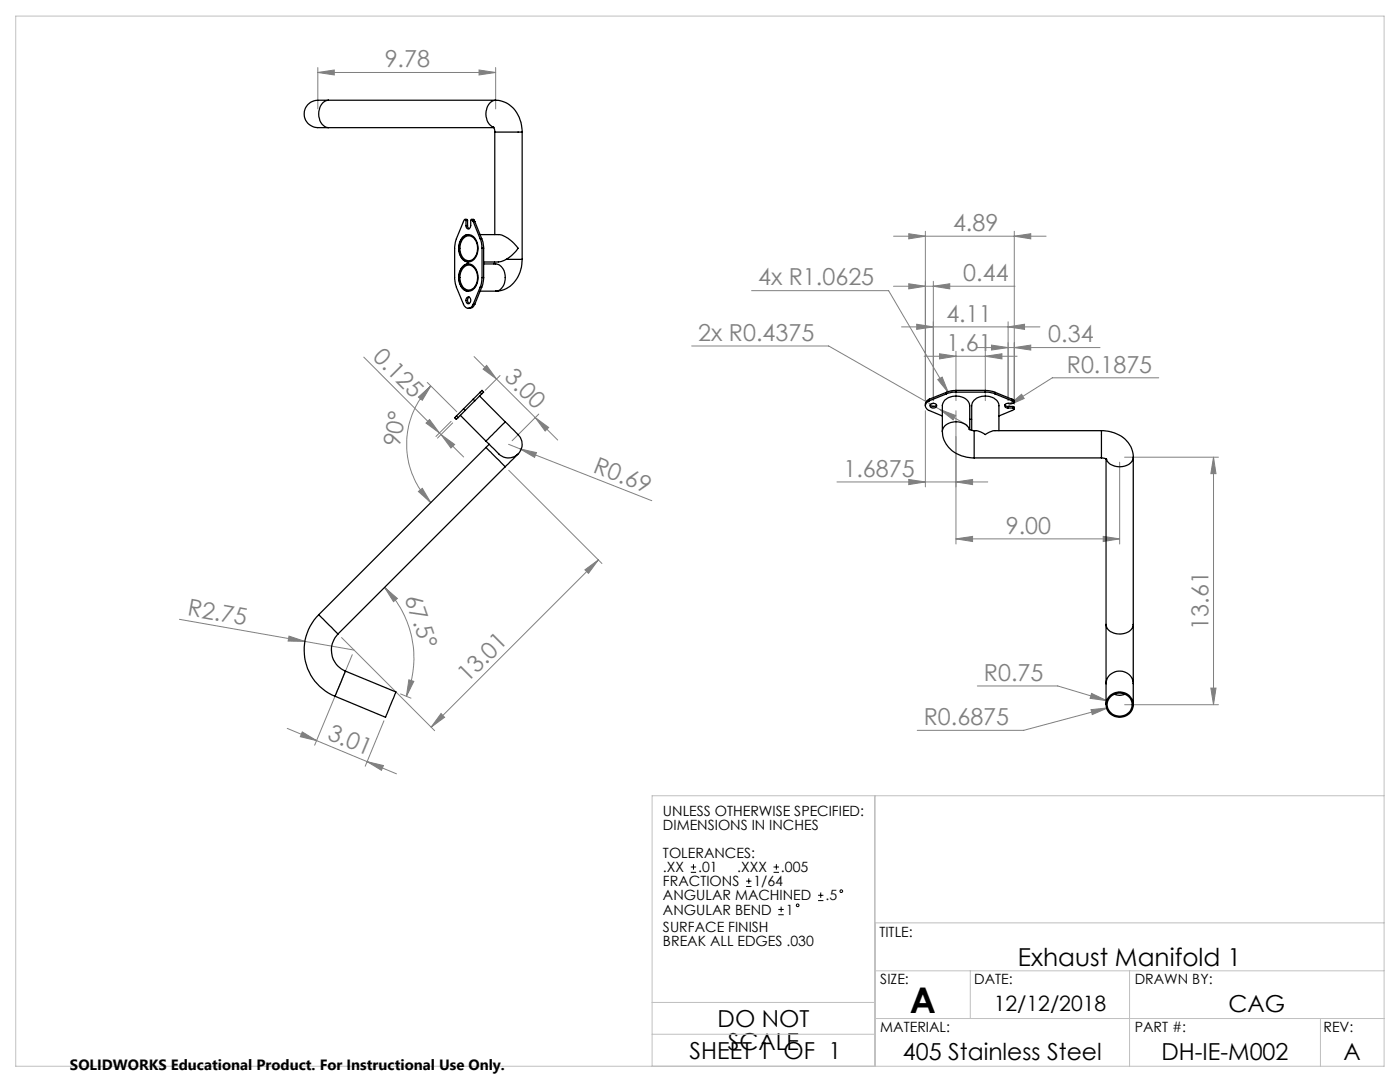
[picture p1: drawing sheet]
<svg xmlns="http://www.w3.org/2000/svg" width="279mm" height="216mm" viewBox="0 0 279 216" stroke-linecap="round" stroke-linejoin="round" font-family="sans-serif">
<g fill="none" stroke="#000" stroke-width=".2">
<path d="M137.9 174.1h1M137.9 173h1M138.4 172.4v1.1M148.9 176.9h1.1M148.9 175.8h1.1M149.4 175.3v1.1M154.4 174.1h1.1M154.4 173h1.1M154.9 172.4v1.1M163.3 179.7h1M163.3 178.6h1M163.8 178.1v1.1"/>
<path d="M155.3 182.5h1.1M155.3 181.5h1.1M155.9 180.9v1.1"/>
<circle cx="167.9" cy="177.8" r=".27"/>
<circle cx="159.2" cy="180.6" r=".27"/>
</g>
<g fill="none" stroke="#808080" stroke-width=".2">
<path d="M63.4 14.5l3.3-.5v1zM63.4 13.5v8.2M63.4 14.5h35.5M95.6 14l3.3 .5-3.3 .5zM98.9 13.5v8.2M150 58h27.3l12 20.4M178.3 47.1h30.5M178.3 57.1h24.3M181.4 46.6l3.3 .5-3.3 .6zM181.4 56.6l3.3 .5-3.3 .5zM184.7 46.1v33.8M186.3 57.1l3.2-.5v1z"/>
<path d="M186.3 56.1v23.8M202.4 47.1l3.3-.5v1.1zM202.4 46.1v34.5M72.6 71.3l15.1 15.1M83.5 79.2l2.5-2.2-1.7 2.9zM85.3 76.3l5.9 5.9M86 77a16.5 16.5 0 0 0 0 23.3M94.6 71.2l16.7 16.6M97.1 72.9l2 2.7-2.7-1.9zM99.8 74.9l-3 3M138 69h27.4l27.7 15.9M179.9 65.2h27.6"/>
<path d="M183 64.7l3.3 .5-3.3 .5zM184.4 71.1h18.6M187.1 75.7l.9-.5 1.3 3.2zM187.5 70.6l3.3 .5-3.3 .5zM190.1 78l-.4 .1M190.8 70.1v9.8M194.8 69.4h24.7M196.6 71.1l3.4-.5v1zM196.6 70.1v9.8M197.9 68.9l3.3 .5-3.3 .4zM201.2 65.2l3.3-.5v1zM201.2 64.2v15.7"/>
<path d="M202.4 69.4l3.3-.5v.9zM231.2 75.4h-21.2l-8.7 5.5M83.5 98.1l.8-.7 1.7 2.9zM85 84.4l.7-.7 2 2.7zM87.7 86.4l.3 .3M88 86.7l4.5 4.5M88 86.7l2.7 2-.7 .7zM90 84.1l-3 3M90.3 84.4l-3 3M101.5 88.7l2.3 .9M101.5 93.8l18.6 18.6M103.8 89.6l3.3 .7-.4 1z"/>
<path d="M103.8 89.6l26.3 10.3M106.8 83.3l2.7 2-.7 .7zM107.5 82.6l-5.3 5.3M167 96.2h30.1M181.4 95.7l3.3 .5-3.3 .5zM184.7 82v15.2M187.6 81.7l3.1 1.2-.5 .9zM190.8 96.2l3.3-.5v1zM190.8 82v26.5M201.3 80.9l2.6-2.2 .5 .8zM223.4 92.2v16.3M224.4 91.2h18.8"/>
<path d="M242.2 91.2l.5 3.3h-1zM242.2 91.2v49.4M76.8 117.2l2.5 2.2-.8 .7zM76.8 117.2a19.9 19.9 0 0 1 4.3 21.8M116.7 113.7l2.7-2-2 2.7zM119.4 111.7l-33.4 33.4M190.8 107.5l3.3-.5v1.1zM190.8 107.5h32.6M220.2 107l3.2 .5-3.2 .6zM35.8 123.6l25.1 4.4M57.7 126.9l3.2 1.1-3.4-.1zM60.9 128l9.8 1.7"/>
<path d="M68.2 127.2l18.5 18.6M70.3 130.6l-7.5 18.1M79.9 138.5l2.1 .8M81.6 135.6l1 .4-1.5 3zM195.1 136.9h16l9.8 2.9M217.8 138.4l3.1 1.4-3.3-.5zM241.7 137.3h1l-.5 3.3zM57.3 145.3l5.9 2.5M60.3 146l2.9 1.8-3.3-.8zM63.2 147.8l10.1 4.2M73.3 152l5.8 2.4M73.3 152l3.2 .8-.4 .9z"/>
<path d="M76.6 143.8l-3.7 9.1M88 142.4l.7 .7-2.7 2zM217.7 141.6l3.4-.3-3.1 1.3zM221.1 141.3l-16.8 4.4h-21.2M224.4 140.6h18.8"/>
</g>
<path d="M3.1 3.2h273.1v209.6h-273.1zM174.6 158.8v54M276.2 158.8h-146.1v54M174.6 193.7h101.6M174.6 184.2h101.6M193.6 193.7v9.5M225.4 193.7v19.1M130.1 200h44.5M130.1 206.4h44.5M174.6 203.2h101.6M263.5 203.2v9.6" fill="none" stroke="#c0c0c0" stroke-width=".2"/>
<g fill="#808080">
<path d="M57.7 126.9l3.2 1.1-3.4-.1z"/>
<path d="M103.8 89.6l3.3 .7-.4 1z"/>
<path d="M81.6 135.6l1 .4-1.5 3zM76.8 117.2l2.5 2.2-.8 .7z"/>
<path d="M106.8 83.3l2.7 2-.7 .7zM97.1 72.9l2 2.7-2.7-1.9z"/>
<path d="M186.3 57.1l3.2-.5v1zM181.4 56.6l3.3 .5-3.3 .5z"/>
<path d="M190.8 96.2l3.3-.5v1zM181.4 95.7l3.3 .5-3.3 .5z"/>
<path d="M217.8 138.4l-.2 .9 3.3 .5zM217.7 141.6l.3 1 3.1-1.3zM201.3 80.9l3.1-1.4-.5-.8zM197.9 68.9l3.3 .5-3.3 .4zM202.4 69.4l3.3-.5v.9zM187.6 81.7l2.6 2.1 .5-.9zM187.1 75.7l2.2 2.7-1.3-3.2zM181.4 46.6l3.3 .5-3.3 .6zM202.4 47.1l3.3-.5v1.1zM190.8 107.5l3.3-.5v1.1zM220.2 107l3.2 .5-3.2 .6z"/>
<path d="M183 64.7l3.3 .5-3.3 .5zM201.2 65.2l3.3-.5v1z"/>
<path d="M187.5 70.6l3.3 .5-3.3 .5zM196.6 71.1l3.4-.5v1z"/>
<path d="M88 142.4l.7 .7-2.7 2zM116.7 113.7l2.7-2-2 2.7z"/>
<path d="M83.5 79.2l2.5-2.2-1.7 2.9zM83.5 98.1l.8-.7 1.7 2.9z"/>
<path d="M241.7 137.3h1l-.5 3.3zM242.2 91.2l.5 3.3h-1z"/>
<path d="M85 84.4l.7-.7 2 2.7zM88 86.7l2.7 2-.7 .7z"/>
<path d="M60.3 146l2.9 1.8-3.3-.8zM73.3 152l3.2 .8-.4 .9z"/>
<path d="M63.4 14.5l3.3-.5v1zM95.6 14l3.3 .5-3.3 .5z"/>
</g>
<g fill="none" stroke="#000" stroke-width=".25">
<path d="M65.5 20h-1.1a2.9 2.9 0 0 0-3.5 3.6 3.1 3.1 0 0 0 3.5 1.9h1.1M65.5 20a2.55 2.55 0 0 0-1.9 2.9 2.47 2.47 0 0 0 1.9 2.6M65.5 20h33.4M65.5 25.5h33.1M98.5 25.3l.2 .4v.7M98.7 26.4h5.5M98.7 26.4v20.4M98.9 20a5.6 5.6 0 0 1 5.2 5.5l.1 .9M98.9 20a2.55 2.55 0 0 0-1.9 2.9 2.67 2.67 0 0 0 1.5 2.5M104.2 26.4v25.4M92.4 53.2a1.62 1.62 0 0 1 2.7 .8 3 3 0 0 1-1.3 4.1 2.15 2.15 0 0 1-2.3-2.3 3.2 3.2 0 0 1 .9-2.6zM92.4 47.3a1.65 1.65 0 0 1 2.7 .8 3 3 0 0 1-1.3 4.1 1.94 1.94 0 0 1-2.2-1.9 3.5 3.5 0 0 1 .8-3z"/>
<path d="M92.4 47.7a1.48 1.48 0 0 1 1.5-.6 1.48 1.48 0 0 1 1.1 1.1 2.93 2.93 0 0 1-.9 3.7 1.88 1.88 0 0 1-2.3-2l.1-1.4zM92.6 53.3a1.46 1.46 0 0 1 2.4 .7 2.93 2.93 0 0 1-.9 3.8 1.76 1.76 0 0 1-2.2-1.7 3 3 0 0 1 .7-2.8zM92.8 43.8h.4l.1 .2M93 44l-.3-.2-.2 .4-1.4 3.4-.4 1.7v6.3l.2 1 1.6 4.1a.99 .99 0 0 0 1 .8 .99 .99 0 0 0 .9-.8M93 44v1M93 45h.3M93 44h.3M93.1 59.4a.54 .54 0 0 1 .8 .1 .54 .54 0 0 1 0 .7 .48 .48 0 0 1-.6 .4 .48 .48 0 0 1-.3-.7zM93.3 45l.3 .6M93.3 44v1M93.5 46.8a2.42 2.42 0 0 0-1.9 2.7 2.43 2.43 0 0 0 1.9 2.8M93.5 52.7a2.42 2.42 0 0 0-1.9 2.7 2.36 2.36 0 0 0 1.9 2.7"/>
<path d="M93.6 59.3a.82 .82 0 0 0 0 1.3M94.1 43.8h.4M94.2 43.8l-.3 .1v1.1a.51 .51 0 0 1-.4 .7 .51 .51 0 0 1-.5-.7M94.2 43.8l.2 .4M94.2 43.8h.3M94.4 44.2l1.4 3.4M94.4 44.2h.4M94.5 43.8l.3 .4M94.8 44.2l1.3 3.4M95.8 47.6l.3 .7 .1 1.2M95.8 46.8h3.8a6.2 6.2 0 0 1 3.8 2.7 7.6 7.6 0 0 1-2.4 2.3M95.8 58.1h3.1"/>
<path d="M95.8 57.3l-1.4 3.4M95.8 47.6h.3M95.8 57.3h.3M96.1 47.6l.3 .7 .1 1.2M96.1 57.3l-1.3 3.4M96.2 55.4l-.1 1.2-.3 .7M96.2 49.5v5.9M96.2 49.5h.3M96.2 55.4h.3M96.5 55.4l-.1 1.2-.3 .7M96.5 52.7h2.4a2.41 2.41 0 0 1 1.9 2.7 2.41 2.41 0 0 1-1.9 2.7M96.5 52.3h2.9"/>
<path d="M96.5 49.5v5.9M98.7 52.3l-.1 .4M101 51.8l-1 .4h-.6M101 51.8h3.2M104.2 51.8a6 6 0 0 1-4.9 6.3h-.4M94.4 79.7l-1.9 1.9M94.4 79.7l.4 .3M94.4 60.7h.4M94.8 80l-2 1.9M94.8 60.7l-.5 .6-.8 .2M95.7 79l5.1 5.2M95.8 78.3l.4-.4 .3 .3-.4 .4"/>
<path d="M95.8 78.3l-1.4 1.4M95.8 78.3l.3 .3M96.1 78.6l-1.3 1.4M185.5 80a.99 .99 0 0 0-.8 .9 .99 .99 0 0 0 .8 1l2.6 1.1M185.5 79.7l-.6 .4-.2 .9M185.5 79.7v.3M188.9 78.6l-3.4 1.4M188.9 78.3v.3M188.9 78.3l-3.4 1.4M190.8 78.2l-1 .1-.9 .3M190.8 77.9l-1.9 .4M190.8 78.2h5.8"/>
<path d="M190.8 77.9v.3M190.8 77.9h5.8M196.6 78.2l1 .1 1 .3M196.6 77.9l2 .4M196.6 77.9v.3M198.6 78.6l3.4 1.4M198.6 78.3v.3M198.6 78.3l3.4 1.4M202 80l.4 .2M202 79.7l.4 .2M202 79.7v.3M202.4 79.9v.4"/>
<path d="M202.4 79.9v.3M91.1 83l-.4 .4 .4 .3 .3-.4M91.1 83l.3 .3M91.9 82.9l5.1 5.1M92.5 81.6l.3 .3M92.5 81.6l-1.4 1.4M92.8 81.9l-1.4 1.4M97 89.3l3.8 3.8M97 89.3l-33.4 33.4M97.6 88.7l-.6 .6M100.8 84.2a18.2 18.2 0 0 1 3.2 3.5 2.76 2.76 0 0 1-1.4 3.4 2.76 2.76 0 0 1-3.5-1l-2.1-2.1M100.8 84.2l-3.8 3.8"/>
<path d="M100.8 93.1l-33.3 33.4M103.4 90.6l-2.6 2.5M185.6 80.8a.79 .79 0 0 0 1.3 0M185.8 80.6a.63 .63 0 0 1 .8-.1 .63 .63 0 0 1 .2 .7 .66 .66 0 0 1-.7 .2 .66 .66 0 0 1-.4-.6zM188.1 86.1a5.6 5.6 0 0 0 5.3 5.2l1 .1M193.4 85.7l1 .2M193.5 85.7a3.1 3.1 0 0 0-5.3-.3l-.1 .7M193.5 85.7v-4.7a2.52 2.52 0 0 0-3.1-1.9 2.35 2.35 0 0 0-2.3 1.9v5.1M193.5 83.7h.4M193.9 85.9v-4.9a2.52 2.52 0 0 1 3.1-1.9 2.35 2.35 0 0 1 2.4 1.9v4.9M194.4 85.9a3.6 3.6 0 0 1 2.2 .8l1-.5 .8-.3h21.4M194.4 85.9v5.5"/>
<path d="M194.4 91.4h25.4M200.5 80.8l.3 .2 .4 .1M201.2 81.4h1M201.2 81.1v.3M201.2 81.1h1M202.2 81.4l.2 .2-.4 .3-2.6 1.1M202.2 81.1l.2 .1v.4M202.2 81.1v.3M202.4 80.2v.1l-.2 .2h-1a.51 .51 0 0 0-.7 .4 .51 .51 0 0 0 .7 .5M219.8 85.9a6 6 0 0 1 6.3 4.5l.1 .8M219.8 91.4l1.1 .3M219.8 85.9v5.5"/>
<path d="M220.7 91.6v33M226.2 91.2a2.43 2.43 0 0 1-2.9 1.9 2.43 2.43 0 0 1-2.5-1.5M226.2 91.2v33.4M63.6 122.7a10 10 0 0 0 3.3 16.2M63.6 122.7l3.9 3.8M67.5 126.5a4.6 4.6 0 0 0 1.4 7.4M68.9 133.9l10.1 4.2-2 4.9-.1 .1-10-4.2M68.9 133.9l-2 5M220.7 124.6v11.8M220.7 124.6a2.43 2.43 0 0 0 2.9 1.9 2.34 2.34 0 0 0 2.6-1.9M220.7 136.4a2.72 2.72 0 0 1 2.7-2.5 2.72 2.72 0 0 1 2.8 2.5M220.7 136.4v4.2"/>
<path d="M221.6 138.7a2.66 2.66 0 0 1 3.4-.2 2.66 2.66 0 0 1 .8 3.4 2.7 2.7 0 0 1-3.5 1 2.7 2.7 0 0 1-1.4-3.3zM221.6 139.1a2.44 2.44 0 0 1 3.1-.5 2.44 2.44 0 0 1 1 3 2.49 2.49 0 0 1-3 1.2 2.49 2.49 0 0 1-1.6-2.9zM222.4 138.5a2.39 2.39 0 0 0 2.1 0M226.2 124.6v11.8M226.2 136.4v4.2"/>
</g>
<text font-size="7.1" x="181.6" y="202">A</text>
<text font-size="4.9" x="203.2" y="192.8">Exhaust Manifold 1</text>
<g font-size="4.7" fill="#808080">
<text x="76.8" y="13.4">9.78</text>
<text x="190.2" y="46.1">4.89</text>
<text x="151.3" y="57">4x R1.0625</text>
<text x="192.2" y="56.1">0.44</text>
<text x="188.9" y="64.2">4.11</text>
<text x="74.2" y="71.5" transform="rotate(45 74.2 71.5)">0.125</text>
<text x="139.4" y="68">2x R0.4375</text>
<text x="188.9" y="70.1">1.61</text>
<text x="209.2" y="68.3">0.34</text>
<text x="100.5" y="75.5" transform="rotate(45 100.5 75.5)">3.00</text>
<text x="212.9" y="74.3">R0.1875</text>
<text x="79.8" y="89.3" transform="rotate(-81 79.8 89.3)">90°</text>
<text x="118.2" y="94.1" transform="rotate(21 118.2 94.1)">R0.69</text>
<text x="168.3" y="95.1">1.6875</text>
<text x="200.7" y="106.5">9.00</text>
<text x="80.7" y="119.3" transform="rotate(71 80.7 119.3)">67.5°</text>
<text x="37.3" y="122.8" transform="rotate(10 37.3 122.8)">R2.75</text>
<text x="241.2" y="125.7" transform="rotate(-90 241.2 125.7)">13.61</text>
<text x="93.3" y="136.4" transform="rotate(-45 93.3 136.4)">13.01</text>
<text x="196.4" y="135.8">R0.75</text>
<text x="65.1" y="147.5" transform="rotate(23 65.1 147.5)">3.01</text>
<text x="184.4" y="144.7">R0.6875</text>
</g>
<g font-size="4.7">
<text x="245.2" y="202">CAG</text>
<text x="143.2" y="205">DO NOT</text>
<text x="145.3" y="209.5">SCALE</text>
<text x="137.6" y="211.4">SHEET 1 OF 1</text>
<text x="180.2" y="211.5">405 Stainless Steel</text>
<text x="231.8" y="211.5">DH-IE-M002</text>
<text x="268.1" y="211.5">A</text>
</g>
<text font-size="4.2" x="198.3" y="201.7">12/12/2018</text>
<text font-size="3" x="14" y="213.5">SOLIDWORKS Educational Product. For Instructional Use Only.</text>
<g font-size="2.8">
<text x="132.3" y="162.7">UNLESS OTHERWISE SPECIFIED:</text>
<text x="132.3" y="165.6">DIMENSIONS IN INCHES</text>
<text x="132.3" y="171.2">TOLERANCES:</text>
<text x="132.3" y="176.9">FRACTIONS</text>
<text x="132.3" y="179.7">ANGULAR MACHINED</text>
<text x="132.3" y="174">.XX</text>
<text x="139.3" y="174">.01</text>
<text x="147.1" y="174">.XXX</text>
<text x="150.4" y="176.9">1/64</text>
<text x="155.9" y="174">.005</text>
<text x="164.7" y="179.7">.5</text>
<text x="132.3" y="182.5">ANGULAR BEND</text>
<text x="132.3" y="186">SURFACE FINISH</text>
<text x="156.8" y="182.5">1</text>
<text x="132.3" y="188.8">BREAK ALL EDGES .030</text>
<text x="175.5" y="186.9">TITLE:</text>
<text x="175.7" y="196.4">SIZE:</text>
<text x="194.4" y="196.4">DATE:</text>
<text x="226.5" y="196.4">DRAWN BY:</text>
<text x="175.7" y="206">MATERIAL:</text>
<text x="226.5" y="206">PART #:</text>
<text x="264.1" y="206">REV:</text>
</g>
</svg>
